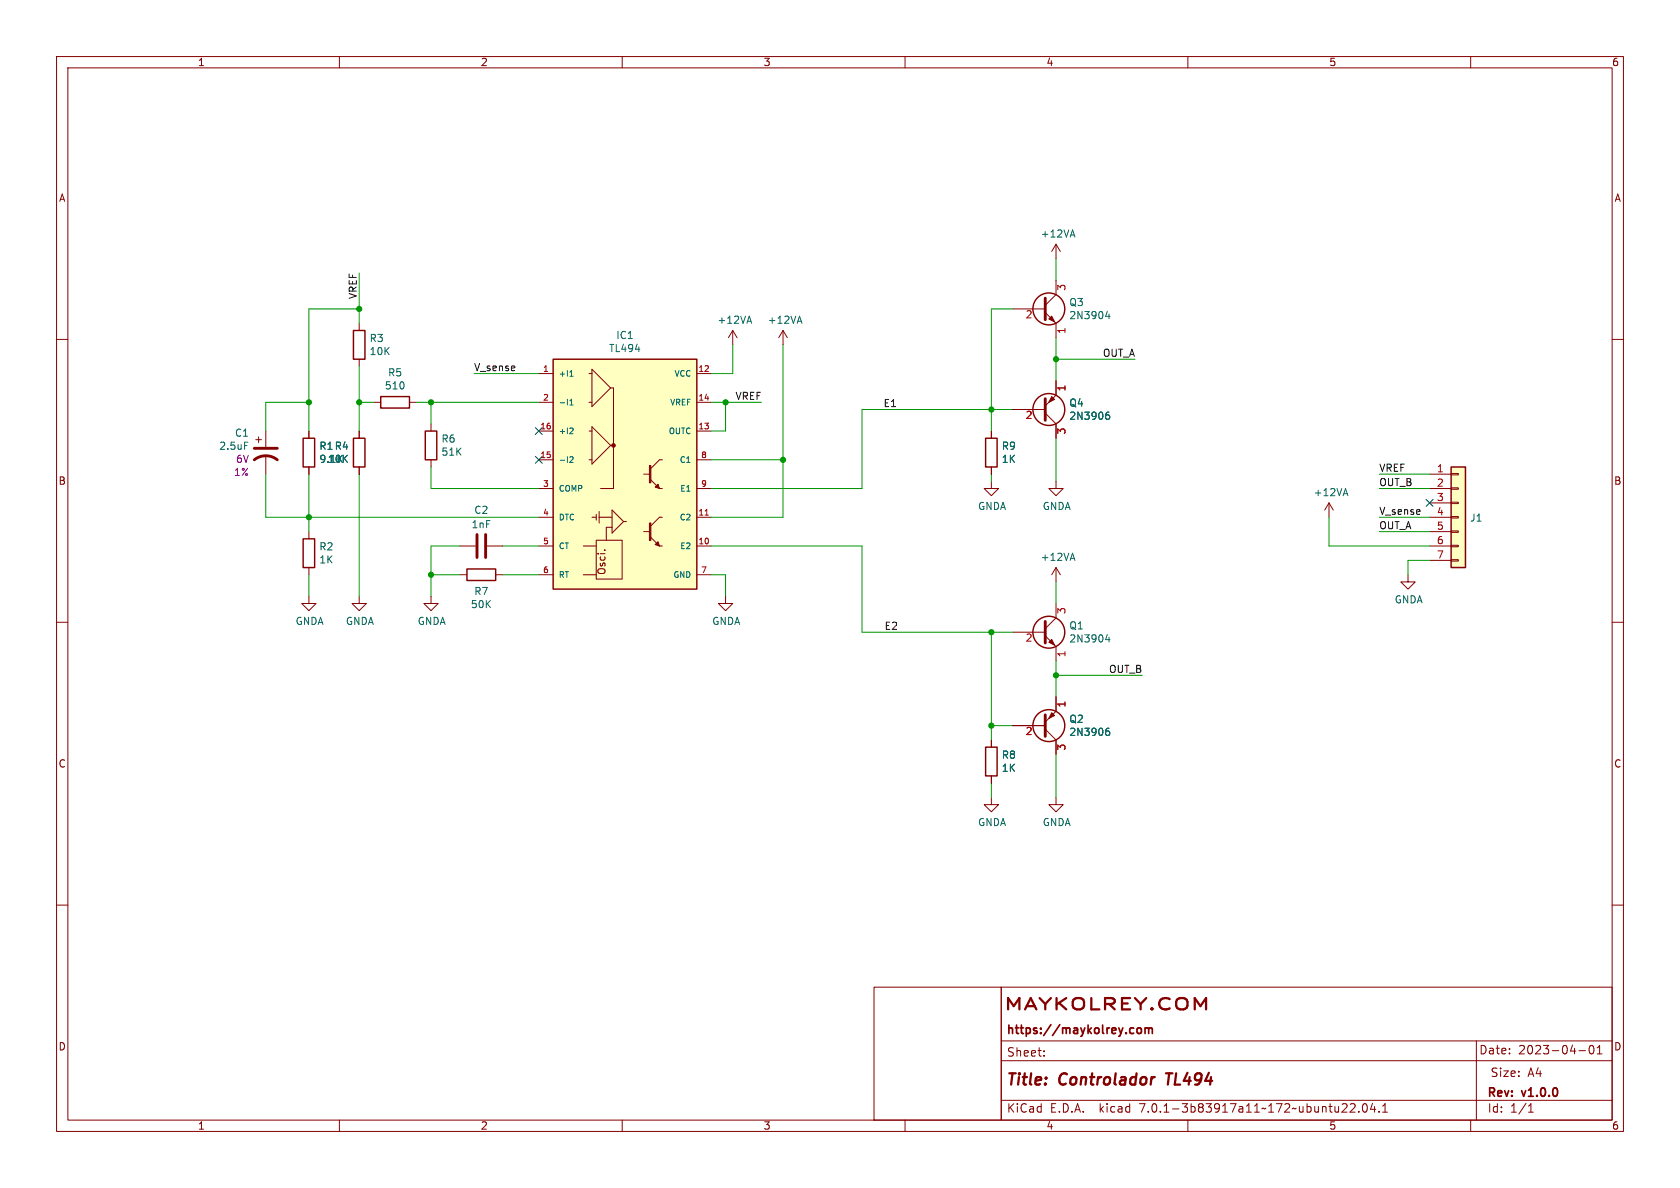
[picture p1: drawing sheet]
<svg xmlns="http://www.w3.org/2000/svg" width="297mm" height="210mm" viewBox="0 0 297 210" stroke-linecap="round" stroke-linejoin="round" font-family="sans-serif">
<g fill="none" stroke="#840000" stroke-width=".18">
<path d="M10 10h277v190h-277zM12 12h273v186h-273zM60 10v2M110 10v2M160 10v2M210 10v2M260 10v2M10 60h2M63.5 57.2v1.2M129.5 58.4l-.7 1.3M129.5 58.4v2.6M129.5 58.4l.8 1.3"/>
<path d="M138.4 58.4l-.7 1.3M138.4 58.4v2.6M138.4 58.4l.8 1.3M179.1 54.6h5.7M184.8 55.2l1.9 2v2.5M186.7 49.5v2.6l-1.9 1.9M186.7 43.2v2.5M186.7 43.2l-.8 1.3M186.7 43.2l.8 1.3M285 60h2M45.2 77.7h1M45.7 77.2v1"/>
<path d="M47 76.2v2.8M54.6 76.2v1.3M63.5 63.5v1.3M63.5 76.2v1.3M66 71.1h1.3M72.4 71.1h1.3M76.2 74.9v1.3M95.2 71.1h2.6M95.2 76.2h2.6M95.2 66h2.6M104.1 71.1h.5M104.1 76.2h.5"/>
<path d="M104.1 66h.5M104.6 65.3l3.3 3.3-3.3 3.3zM104.6 75.4l3.3 3.3-3.3 3.3zM107.9 68.6h.6v17.8h-2.3M107.9 78.7h.6M123.2 71.1h2.5M123.2 76.2h2.5M123.2 66h2.5M175.3 76.2v1.3M179.1 72.4h5.7M184.8 73l1.9 1.9v2.6M186.7 67.3v2.6l-1.9 1.9"/>
<path d="M47 80.5v3.3M54.6 82.6v1.2M54.6 94v1.3M63.5 82.6v1.2M76.2 81.3v1.3M81.3 96.5h2.8M86.1 96.5h2.8M95.2 96.5h2.6M95.2 86.4h2.6M95.2 91.4h2.6M95.2 81.3h2.6M103.1 96.5h2.3"/>
<path d="M104.1 81.3h.5M104.6 91.4h.8M105.4 95.5h4.6v6.9h-4.6zM105.4 90.9v1M105.9 91.4h2.3M105.9 90.4v2.1M108.2 93.2h-1v2.3M108.2 90.2l2 2-2 2zM110.2 92.2h.5M113.8 83.8h1M113.8 94h1M115.1 95l1.5 1.5h.5"/>
<path d="M115.1 84.8l1.5 1.6h.5M117.1 91.4h-.5l-1.5 1.6M117.1 81.3h-.5l-1.5 1.5M123.2 96.5h2.5M123.2 86.4h2.5M123.2 91.4h2.5M123.2 81.3h2.5M175.3 85.1v1.3h1.2l-1.2 1.2-1.3-1.2h1.3M175.3 82.6v1.2M186.7 85.1v1.3h1.3l-1.3 1.2-1.3-1.2h1.3M234.9 88.9l-.7 1.3M234.9 88.9v2.5"/>
<path d="M234.9 88.9l.8 1.3M252.7 96.5h3.8M252.7 83.8h3.8M252.7 86.4h3.8M252.7 88.9h3.8M252.7 91.4h3.8M252.7 94h3.8M252.7 99.1h3.8M256.5 98.9h1.3v.3h-1.3zM256.5 96.4h1.3v.2h-1.3zM256.5 93.9h1.3v.2h-1.3zM256.5 91.3h1.3v.3h-1.3z"/>
<path d="M256.5 88.8h1.3v.2h-1.3zM256.5 86.2h1.3v.3h-1.3zM256.5 83.7h1.3v.2h-1.3zM10 110h2M54.6 105.4v1.3h1.3l-1.3 1.3-1.3-1.3h1.3M54.6 100.3v1.3M63.5 105.4v1.3h1.3l-1.3 1.3-1.3-1.3h1.3M76.2 105.4v1.3h1.3l-1.3 1.3-1.3-1.3h1.3M81.3 101.6h1.2M87.6 101.6h1.3M95.2 101.6h2.6M103.1 101.6h2.3"/>
<path d="M123.2 101.6h2.5M128.3 105.4v1.3h1.2l-1.2 1.3-1.3-1.3h1.3M179.1 111.8h5.7M184.8 112.4l1.9 1.9v2.5M186.7 100.3v2.6M186.7 106.7v2.5l-1.9 1.9M186.7 100.3l-.8 1.3M186.7 100.3l.8 1.3M248.9 101.6v1.3h1.3l-1.3 1.2-1.3-1.2h1.3M285 110h2M175.3 130.8v1.3M175.3 137.2v1.2"/>
<path d="M179.1 128.3h5.7M184.8 128.9l1.9 1.9v2.6M186.7 123.2v2.5l-1.9 1.9M10 160h2M175.3 141v1.2h1.2l-1.2 1.3-1.3-1.3h1.3M186.7 141v1.2h1.3l-1.3 1.3-1.3-1.3h1.3M285 160h2M154.5 174.5h22.5v23.5h-22.5zM177 174.5h108v23.5h-108zM60 198v2M110 198v2M160 198v2"/>
<path d="M177 194.5h108M177 187.5h108M177 184h108M184.6 186.6v.1M184.6 185.8v.1M210 198v2M237.2 196.6h.9M238.1 195.2v.5M238.7 195.2l.6-.1 .2 .1 .1 .3-1 1.1h1M240.2 196.5v.1M241.1 195.2l.1-.1a.81 .81 0 0 1 .6 .6 .81 .81 0 0 1-.3 .8l-.1 .1a.81 .81 0 0 1-.6-.6 .81 .81 0 0 1 .3-.8zM242.6 195l-.3 1.1h.9"/>
<path d="M243 195.6v1M243.8 196.5v.1M244.4 196.6h.9M244.4 195.5l.5-.4v1.5M260 198v2M261 184v14M270.2 196.6h.9M270.2 195.5l.4-.4v1.5M279.1 185.7h1.2M281.1 184.9l.2-.1a.81 .81 0 0 1 .6 .6 .81 .81 0 0 1-.3 .8l-.2 .1a.81 .81 0 0 1-.6-.6 .81 .81 0 0 1 .3-.8zM282.4 186.3h.8M282.4 185.2l.4-.4v1.5"/>
</g>
<path d="M206.1 189.7h1.2" fill="none" stroke="#840000" stroke-width=".4"/>
<g fill="none" stroke="#840000" stroke-width=".3">
<path d="M201.1 181.8l.2-.1 .4 .1 .1 .6-.2 .2-.3 .1-.2-.1zM202.4 181.8l.5-.1 .2 .2M202.4 181.7v1M203.1 181.9l.2-.2 .3 .1 .1 .9M203.1 181.9v.8"/>
<circle cx="108.5" cy="78.7" r=".25"/>
</g>
<path d="M184.8 52.7v3.8M45 79.2h4M184.8 70.5v3.8M45 81.3a3.3 3.3 0 0 1 4 0M84.3 94.5v4.1M85.9 94.5v4.1M184.8 109.9v3.8M184.8 126.4v3.8" fill="none" stroke="#840000" stroke-width=".51"/>
<g fill="#840000" stroke="#840000" stroke-width=".18">
<path d="M185.4 56.4l.5-.5 .5 1z"/>
<path d="M185.4 113.5l.5-.5 .5 1z"/>
<path d="M185.9 126l.5 .5-1 .5z"/>
<path d="M185.9 70.1l.5 .5-1 .5z"/>
<path d="M115.8 96.3l.5-.5 .3 .7z"/>
<path d="M115.8 86.1l.5-.5 .3 .8z"/>
<path d="M114.8 92.5h.3v3h-.3z"/>
<path d="M114.8 82.3h.3v3h-.3z"/>
</g>
<g fill="none" stroke="#840000" stroke-width=".25">
<path d="M62.5 58.4h2v5.1h-2zM53.6 77.5h2v5.1h-2zM62.5 77.5h2v5.1h-2zM67.3 70.1h5.1v2h-5.1zM75.2 76.2h2v5.1h-2zM97.8 63.5h25.4v40.6h-25.4zM174.2 77.5h2.1v5.1h-2.1zM53.6 95.3h2v5h-2zM256.5 82.6h2.6v17.7h-2.6zM82.5 100.6h5.1v2h-5.1zM174.2 132.1h2.1v5.1h-2.1z"/>
<circle cx="185.4" cy="54.6" r="2.82"/>
<circle cx="185.4" cy="72.4" r="2.82"/>
<circle cx="185.4" cy="111.8" r="2.82"/>
<circle cx="185.4" cy="128.3" r="2.82"/>
</g>
<g fill="none" stroke="#006464" stroke-width=".18">
<path d="M132.2 56.8h.6M132.5 55.9l.4 1.3M141 56.8h.7M141.4 55.9l.4 1.3M189.3 41.6h.6M189.6 40.6l.4 1.3M195.8 55l-.3 .9h.7M196.1 55.5v.8M43.2 78.2h.6M100.7 66.5h.6M100.7 70.9l.3-.3v1M100.7 71.6h.6"/>
<path d="M100.9 65.6l.1-.1v1M101.2 75.7l.1 .4-.6 .6h.6M195.7 73.3l.4 .1 .1 .2-.1 .4-.4 .1M196.1 72.9h-.4M100.8 80.8l.3-.1 .2 .3-.6 .7h.6M189.3 98.7h.6M189.6 97.8l.4 1.3M237.6 87.3h.6M237.9 86.4l.4 1.2M195.8 112.2l-.3 .9h.7M196.1 112.6v.9M195.7 129.2l.4 .1 .1 .2-.1 .4-.4 .1"/>
<path d="M196.1 128.7l-.4 .1"/>
</g>
<g fill="#ffffc2" stroke="#ffffc2" stroke-width=".18">
<path d="M256.5 82.6h2.6v17.7h-2.6z"/>
<path d="M97.8 63.5h25.4v40.6h-25.4z"/>
</g>
<path d="M124.7 91.1h.5" fill="none" stroke="#a90000" stroke-width=".18"/>
<g fill="none" stroke="#009600" stroke-width=".18">
<path d="M63.5 48.3v8.9M63.5 54.6h-8.9v21.6M179.1 54.6h-3.8v21.6M186.7 45.7v3.8M186.7 59.7v7.6M54.6 71.1h-7.6v5.1M63.5 64.8v11.4M63.5 71.1h2.5M73.7 71.1h21.5M76.2 71.1v3.8M83.8 66h11.4M125.7 71.1h8.9"/>
<path d="M128.3 71.1v5.1h-2.6M129.5 61v5h-3.8M138.4 61v30.4h-12.7M179.1 72.4h-26.7v14h-26.7M186.7 77.5v7.6M186.7 63.5h14M47 83.8v7.6h48.2M54.6 83.8v10.2M63.5 83.8v21.6M76.2 82.6v3.8h19M81.3 96.5h-5.1v8.9M88.9 96.5h6.3"/>
<path d="M125.7 96.5h26.7v15.3h26.7M125.7 81.3h12.7M175.3 83.8v1.3M234.9 91.4v5.1h17.8M243.8 86.4h8.9M243.8 91.4h8.9M243.8 94h8.9M243.8 83.8h8.9M252.7 99.1h-3.8v2.5M54.6 101.6v3.8M76.2 101.6h5.1M88.9 101.6h6.3"/>
<path d="M125.7 101.6h2.6v3.8M175.3 111.8v19M186.7 102.9v3.8M186.7 116.8v6.4M186.7 119.4h15.2M175.3 138.4v2.6M175.3 128.3h3.8M186.7 133.4v7.6"/>
</g>
<path d="M94.6 75.6l1.3 1.2M95.9 75.6l-1.3 1.2M94.6 80.7l1.3 1.2M95.9 80.7l-1.3 1.2M252.1 88.3l1.2 1.2M253.3 88.3l-1.2 1.2" fill="none" stroke="#000084" stroke-width=".18"/>
<g fill="#009600" stroke="#009600" stroke-width=".18">
<circle cx="128.3" cy="71.1" r=".46"/>
<circle cx="138.4" cy="81.3" r=".46"/>
<circle cx="175.3" cy="72.4" r=".46"/>
<circle cx="175.3" cy="111.8" r=".46"/>
<circle cx="186.7" cy="63.5" r=".46"/>
<circle cx="175.3" cy="128.3" r=".46"/>
<circle cx="186.7" cy="119.4" r=".46"/>
<circle cx="63.5" cy="71.1" r=".46"/>
<circle cx="54.6" cy="71.1" r=".46"/>
<circle cx="54.6" cy="91.4" r=".46"/>
<circle cx="63.5" cy="54.6" r=".46"/>
<circle cx="76.2" cy="71.1" r=".46"/>
<circle cx="76.2" cy="101.6" r=".46"/>
</g>
<g font-size="2.8" fill="#840000">
<text x="177.5" y="179">MAYKOLREY.COM</text>
<text x="178" y="192.3">Title:</text>
<text x="187.4" y="192.3">Controlador</text>
<text x="206.9" y="192.3">TL494</text>
</g>
<g font-size="2.1" fill="#840000">
<text x="178" y="183.1">https://maykolrey.com</text>
<text x="178" y="186.9">Sheet:</text>
<text x="261.5" y="186.5">Date:</text>
<text x="263.5" y="190.5">Size:</text>
<text x="268.4" y="186.5">2023-04-01</text>
<text x="270.1" y="190.5">A4</text>
<text x="178" y="196.8">KiCad</text>
<text x="185.7" y="196.8">E.D.A.</text>
<text x="194.4" y="196.8">kicad</text>
<text x="201.5" y="196.8">7.0.1-3b83917a11~172~ubuntu22.04.1</text>
<text x="263" y="194.2">Rev:</text>
<text x="263" y="196.8">Id:</text>
<text x="267" y="196.8">1/1</text>
<text x="269.2" y="194.2">v1.0.0</text>
</g>
<g font-size="1.8" fill="#840000">
<text x="35" y="11.8">1</text>
<text x="85" y="11.8">2</text>
<text x="135" y="11.8">3</text>
<text x="185" y="11.8">4</text>
<text x="235" y="11.8">5</text>
<text x="285" y="11.8">6</text>
<text x="10.4" y="35.8">A</text>
<text x="285.4" y="35.8">A</text>
<text x="10.3" y="85.8">B</text>
<text x="285.3" y="85.8">B</text>
<text x="107.1" y="101.6" transform="rotate(-90 107.1 101.6)">Osci.</text>
<text x="10.3" y="135.8">C</text>
<text x="285.3" y="135.8">C</text>
<text x="10.3" y="185.8">D</text>
<text x="285.3" y="185.8">D</text>
<text x="35" y="199.8">1</text>
<text x="85" y="199.8">2</text>
<text x="135" y="199.8">3</text>
<text x="185" y="199.8">4</text>
<text x="235" y="199.8">5</text>
<text x="285" y="199.8">6</text>
</g>
<g font-size="1.8" fill="#006464">
<text x="183.9" y="42.2">+12VA</text>
<text x="126.8" y="57.4">+12VA</text>
<text x="135.7" y="57.4">+12VA</text>
<text x="189" y="54.3">Q3</text>
<text x="189" y="56.6">2N3904</text>
<text x="65.3" y="60.6">R3</text>
<text x="65.3" y="62.9">10K</text>
<text x="107.6" y="62.4">TL494</text>
<text x="108.9" y="60.1">IC1</text>
<text x="68" y="69">510</text>
<text x="68.5" y="66.7">R5</text>
<text x="41.5" y="77.4">C1</text>
<text x="189" y="72">Q4</text>
<text x="189" y="74.4">2N3906</text>
<text x="38.7" y="79.7">2.5uF</text>
<text x="56.4" y="79.7">R1 R4</text>
<text x="56.4" y="82">9.1K</text>
<text x="57.9" y="82">10K</text>
<text x="78" y="78.4">R6</text>
<text x="78" y="80.7">51K</text>
<text x="177" y="79.7">R9</text>
<text x="177" y="82">1K</text>
<text x="232.2" y="87.9">+12VA</text>
<text x="83.3" y="93.5">1nF</text>
<text x="83.8" y="91">C2</text>
<text x="172.8" y="90.3">GNDA</text>
<text x="184.3" y="90.3">GNDA</text>
<text x="259.8" y="92.4">J1</text>
<text x="56.4" y="97.4">R2</text>
<text x="56.4" y="99.8">1K</text>
<text x="183.9" y="99.3">+12VA</text>
<text x="83.2" y="107.7">50K</text>
<text x="83.8" y="105.3">R7</text>
<text x="246.5" y="106.8">GNDA</text>
<text x="52.2" y="110.6">GNDA</text>
<text x="61.1" y="110.6">GNDA</text>
<text x="73.8" y="110.6">GNDA</text>
<text x="125.9" y="110.6">GNDA</text>
<text x="189" y="111.4">Q1</text>
<text x="189" y="113.7">2N3904</text>
<text x="189" y="127.9">Q2</text>
<text x="189" y="130.2">2N3906</text>
<text x="177" y="134.3">R8</text>
<text x="177" y="136.6">1K</text>
<text x="172.8" y="146.2">GNDA</text>
<text x="184.3" y="146.2">GNDA</text>
</g>
<g font-size="1.8" fill="#0f0f0f">
<text x="63.2" y="53" transform="rotate(-90 63.2 53)">VREF</text>
<text x="83.8" y="65.7">V_sense</text>
<text x="194.8" y="63.2">OUT_A</text>
<text x="129.9" y="70.8">VREF</text>
<text x="156.2" y="72">E1</text>
<text x="243.8" y="83.5">VREF</text>
<text x="243.8" y="86">OUT_B</text>
<text x="243.8" y="91.1">V_sense</text>
<text x="243.8" y="93.6">OUT_A</text>
<text x="156.3" y="111.4">E2</text>
<text x="195.9" y="119">OUT_B</text>
</g>
<g font-size="1.8" fill="#a90000">
<text x="188.6" y="51.5" transform="rotate(-90 188.6 51.5)">3</text>
<text x="181.3" y="56.5">2</text>
<text x="188.6" y="59.1" transform="rotate(-90 188.6 59.1)">1</text>
<text x="188.6" y="69.2" transform="rotate(-90 188.6 69.2)">1</text>
<text x="181.3" y="74.3">2</text>
<text x="188.6" y="76.9" transform="rotate(-90 188.6 76.9)">3</text>
<text x="254" y="83.6">1</text>
<text x="254" y="86.1">2</text>
<text x="254" y="88.6">3</text>
<text x="254" y="91.2">4</text>
<text x="254" y="93.7">5</text>
<text x="254" y="96.3">6</text>
<text x="254" y="98.8">7</text>
<text x="181.3" y="113.7">2</text>
<text x="188.6" y="108.6" transform="rotate(-90 188.6 108.6)">3</text>
<text x="188.6" y="116.2" transform="rotate(-90 188.6 116.2)">1</text>
<text x="188.6" y="125.1" transform="rotate(-90 188.6 125.1)">1</text>
<text x="181.3" y="130.2">2</text>
<text x="188.6" y="132.7" transform="rotate(-90 188.6 132.7)">3</text>
</g>
<g font-size="1.8" fill="#840084">
<text x="41.7" y="82">6V</text>
<text x="41.3" y="84.3">1%</text>
</g>
<g font-size="1.4" fill="#a90000">
<text x="95.9" y="65.8">1</text>
<text x="123.4" y="65.8">12</text>
<text x="95.9" y="70.9">2</text>
<text x="123.4" y="70.9">14</text>
<text x="95.5" y="75.9">16</text>
<text x="123.4" y="75.9">13</text>
<text x="95.5" y="81">15</text>
<text x="123.9" y="81">8</text>
<text x="95.9" y="86.1">3</text>
<text x="123.9" y="86.1">9</text>
<text x="95.9" y="91.2">4</text>
<text x="123.4" y="91.2">11</text>
<text x="95.9" y="96.3">5</text>
<text x="95.9" y="101.3">6</text>
<text x="123.4" y="96.3">10</text>
<text x="123.9" y="101.3">7</text>
</g>
<g font-size="1.4" fill="#006464">
<text x="98.8" y="66.7">+I1</text>
<text x="98.8" y="71.8">-I1</text>
<text x="118.3" y="71.8">VREF</text>
<text x="119.1" y="66.7">VCC</text>
<text x="98.8" y="76.9">+I2</text>
<text x="118.1" y="76.9">OUTC</text>
<text x="98.8" y="82">-I2</text>
<text x="120" y="82">C1</text>
<text x="98.8" y="87.1">COMP</text>
<text x="120.1" y="87.1">E1</text>
<text x="98.8" y="92.1">DTC</text>
<text x="120" y="92.1">C2</text>
<text x="98.8" y="97.2">CT</text>
<text x="120.1" y="97.2">E2</text>
<text x="98.8" y="102.3">RT</text>
<text x="118.9" y="102.3">GND</text>
</g>
</svg>
